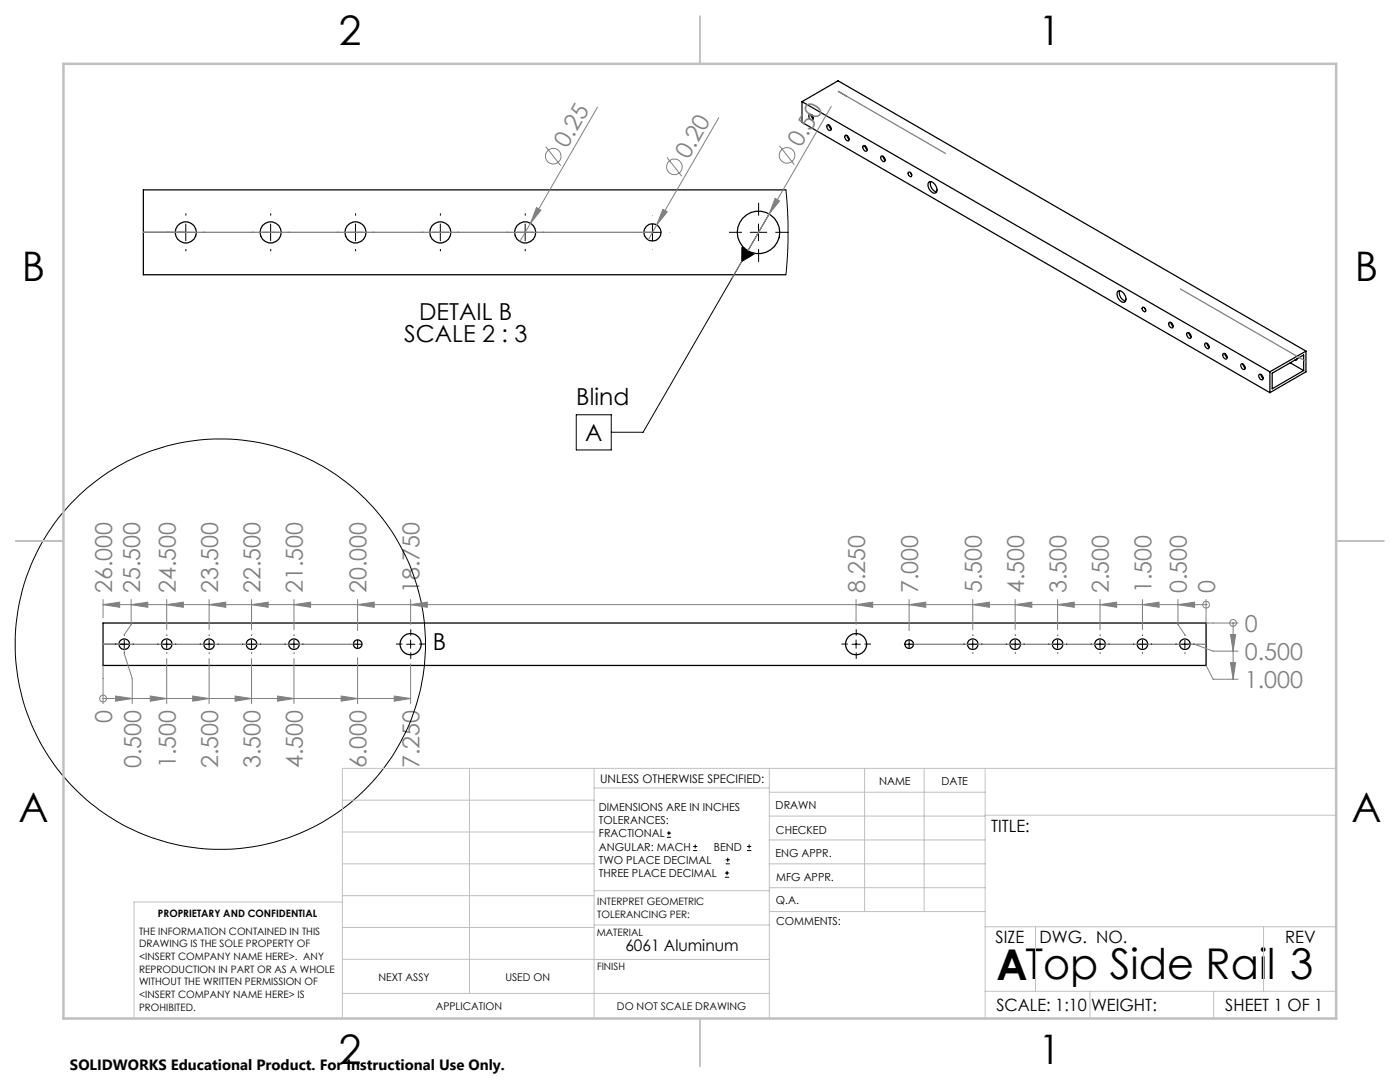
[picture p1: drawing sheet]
<svg xmlns="http://www.w3.org/2000/svg" width="279mm" height="216mm" viewBox="0 0 279 216" stroke-linecap="round" stroke-linejoin="round" font-family="sans-serif">
<g fill="none" stroke="#000" stroke-width=".25">
<path d="M156.8 37.9h-128.2v16.9h128.2M160.1 20.3v4.1l93.3 54M160.1 20.3l93.3 53.9M160.1 20.3l7.2-4.2 93.3 54M161.5 22.9a.65 .65 0 0 1 .7 .3 .65 .65 0 0 1-.1 .8 .77 .77 0 0 1-.6-1.1zM161.9 22.9h.1M161.9 22.9v.3l.4 .4M165.1 24.9a.71 .71 0 0 1 .7 1.1 .71 .71 0 0 1-.7-1.1zM165.5 24.9l.1 .5 .3 .3M168.6 27.1a.58 .58 0 0 1 .7 0 .58 .58 0 0 1 .2 .7l-.1 .2a.59 .59 0 0 1-.6-.1 .59 .59 0 0 1-.2-.6zM169 27l.5 .8M172.3 29.1a.69 .69 0 0 1 .6 .3 .69 .69 0 0 1 0 .8 .81 .81 0 0 1-.6-1.1z"/>
<path d="M172.6 29.1l.5 .8M175.9 31.2a.66 .66 0 0 1 .7 .3 .66 .66 0 0 1-.2 .8 .81 .81 0 0 1-.5-1.1zM176.2 31.2l.5 .8M181.3 34.4a.53 .53 0 0 1 .6 .3 .53 .53 0 0 1-.1 .6l-.5-.3-.1-.4zM181.7 34.4l.3 .5M185.4 36.3a1.53 1.53 0 0 1 1.6 1.8l-.1 .2a.96 .96 0 0 1-1.5-.6l-.2-.6v-.4zM185.7 36.2a1.69 1.69 0 0 0 1.2 2.1M223 58.2a.94 .94 0 0 1 1.5 .7 .82 .82 0 0 1 .3 .8 .82 .82 0 0 1-.7 .6 1.7 1.7 0 0 1-1.1-2.1zM223.4 58a1.75 1.75 0 0 0 1.2 2.1M228 61.4a.48 .48 0 0 1 .6 .2 .48 .48 0 0 1-.2 .6l-.4-.3zM228.4 61.4l.2 .4M233.3 64.3a.66 .66 0 0 1 .7 .4 .66 .66 0 0 1-.1 .7 .76 .76 0 0 1-.6-1.1z"/>
<path d="M233.7 64.3l.4 .8M236.9 66.4a.67 .67 0 0 1 .7 .4 .67 .67 0 0 1-.1 .7 .81 .81 0 0 1-.6-1.1zM237.3 66.4l.4 .8M240.5 68.5a.66 .66 0 0 1 .7 .3 .66 .66 0 0 1-.1 .8 .81 .81 0 0 1-.6-1.1zM240.9 68.5l.1 .5 .3 .3M244.1 70.6a.71 .71 0 0 1 .7 1 .71 .71 0 0 1-.7-1zM244.5 70.6v.3l.4 .4M247.7 72.6a.71 .71 0 0 1 .7 1.1 .71 .71 0 0 1-.7-1.1zM248.1 72.6l.1 .5 .3 .3M251.3 74.7a.66 .66 0 0 1 .7 .4 .66 .66 0 0 1-.1 .7 .79 .79 0 0 1-.6-1.1zM251.6 74.7l.5 .8M253.4 74.2v4.2"/>
<path d="M253.9 74.5l6.3-3.7v3.1l-6.3 3.7zM257.5 72.4l2.7 1.5M258.8 71.6l-.1 .3h-.3M260.6 70.1l-7.2 4.1M260.6 70.1v4.1l-7.2 4.2M20.6 124.3h220.1v8.5h-220.1z"/>
<circle cx="37.1" cy="46.4" r="2.12"/>
<circle cx="54" cy="46.4" r="2.12"/>
<circle cx="71" cy="46.4" r="2.12"/>
<circle cx="87.9" cy="46.4" r="2.12"/>
<circle cx="104.8" cy="46.4" r="2.12"/>
<circle cx="130.2" cy="46.4" r="1.71"/>
<circle cx="151.4" cy="46.4" r="4.2"/>
<circle cx="24.8" cy="128.6" r="1.06"/>
<circle cx="33.3" cy="128.6" r="1.06"/>
<circle cx="41.7" cy="128.6" r="1.06"/>
<circle cx="50.2" cy="128.6" r="1.06"/>
<circle cx="58.7" cy="128.6" r="1.06"/>
<circle cx="71.4" cy="128.5" r=".85"/>
<circle cx="81.9" cy="128.5" r="2.12"/>
<circle cx="170.8" cy="128.5" r="2.12"/>
<circle cx="181.4" cy="128.5" r=".85"/>
<circle cx="194.1" cy="128.6" r="1.06"/>
<circle cx="202.6" cy="128.6" r="1.06"/>
<circle cx="211.1" cy="128.6" r="1.06"/>
<circle cx="219.5" cy="128.6" r="1.06"/>
<circle cx="228" cy="128.6" r="1.06"/>
<circle cx="236.5" cy="128.6" r="1.06"/>
</g>
<g fill="none" stroke="#000" stroke-width=".2">
<path d="M156.8 37.9l.5 6.1-.1 5.7-.4 5.1M35.4 46.4h3.3M37.1 44.7v3.3M52.4 46.4h3.3M54 44.7v3.3M69.3 46.4h3.3M70.9 44.7v3.3M86.2 46.4h3.3M87.9 44.7v3.3M103.2 46.4h3.3M104.8 44.7v3.3M128.6 46.4h3.3"/>
<path d="M130.2 44.7v3.3M148.1 49.4l2.4 1.3-2.5 1.5zM149.3 50l-21 36.3h-6.3M149.7 46.4h3.3M151.4 44.7v3.3M115 82.8h7v7h-7zM24 128.6h1.6M24.8 127.7v1.7M32.5 128.6h1.6M33.3 127.7v1.7M40.9 128.6h1.7M41.7 127.7v1.7"/>
<path d="M49.4 128.6h1.6M50.2 127.7v1.7M57.9 128.6h1.6M58.7 127.7v1.7M70.6 128.6h1.6M71.4 127.7v1.7M81.1 128.6h1.7M82 127.7v1.7M170 128.6h1.7M170.9 127.7v1.7M180.6 128.6h1.7M181.4 127.7v1.7"/>
<path d="M193.3 128.6h1.7M194.1 127.7v1.7M201.8 128.6h1.6M202.6 127.7v1.7M210.3 128.6h1.6M211.1 127.7v1.7M218.7 128.6h1.7M219.5 127.7v1.7M227.2 128.6h1.6M228 127.7v1.7M235.7 128.6h1.6M236.5 127.7v1.7"/>
<path d="M133.1 167.1h.8M133.1 166.2h.8M133.5 165.8v.9M138.3 169.7h.8M138.3 168.9h.8M138.7 168.5v.8M144.7 175h.8M144.7 174.2h.8M144.8 172.4h.9M144.8 171.6h.9M145.1 173.8v.8M145.2 171.1v.9"/>
<path d="M149.1 169.7h.8M149.1 168.9h.8M149.5 168.5v.8"/>
<circle cx="44" cy="128.5" r="41"/>
</g>
<g fill="none" stroke="#808080" stroke-width=".2">
<path d="M108.9 29.3l3 3.8M119.2 21.4l-13.3 23.2M133.1 31.4l3 3.8M143.4 23.5l-12.3 21.4M154.7 39.6l.9 .5-2.1 2.6zM155.6 29.1l2.9 3.8M165.9 21.2l-19.8 34.3M105.9 44.6l-2.1 3.6M107.1 41.4l.9 .5-2.1 2.7zM131.1 44.9l-1.7 3M132.3 41.8l.9 .5-2.1 2.6zM20.6 119.6v3.7"/>
<path d="M26.2 119.6v5l-1.4 2M33.3 119.6v6.1M41.7 119.6v6.1M50.2 119.6v6.1M58.7 119.6v6.1M71.4 119.6v6.2M82 119.6v5M170.9 119.6v5M181.4 119.6v6.2M194.1 119.6v6.1M202.6 119.6v6.1M211.1 119.6v6.1"/>
<path d="M219.5 119.6v6.1M228 119.6v6.1M235.1 119.6v5l1.4 2M240.7 119.6v4.7M20.6 139.4h.1M20.6 120.6h220.1M20.6 132.8v7.6M20.6 139.4h61.4M20.6 120.6l3.3-.4v1zM23.1 138.9l3.3 .5-3.3 .5zM24.8 129.4v1l1.6 5v5M26.2 120.6l3.3-.4v1z"/>
<path d="M30 138.9l3.3 .5-3.3 .5zM33.3 120.6l3.3-.4v1zM33.3 131.4v9M38.5 138.9l3.2 .5-3.2 .5zM41.7 120.6l3.3-.4v1zM41.7 131.4v9M46.9 138.9l3.3 .5-3.3 .5zM50.2 120.6l3.3-.4v1zM50.2 131.4v9M55.4 138.9l3.3 .5-3.3 .5zM58.7 120.6l3.3-.4v1zM58.7 131.4v9"/>
<path d="M68.1 138.9l3.3 .5-3.3 .5zM71.4 131.2v9.2M71.4 120.6l3.3-.4v1zM78.7 138.9l3.3 .5-3.3 .5zM82 132.5v7.9M82 120.6l3.3-.4v1zM170.9 120.6l3.3-.4v1zM181.4 120.6l3.3-.4v1zM194.1 120.6l3.3-.4v1zM202.6 120.6l3.3-.4v1zM211.1 120.6l3.3-.4v1zM219.5 120.6l3.3-.4v1z"/>
<path d="M228 120.6l3.3-.4v1zM235.1 120.6l3.3-.4v1zM238.4 128.6l3.7 1.3h5M240.7 120.6h.1M240.7 124.3h.1M240.7 124.3h6.4M240.7 132.8l1.4 2.7h5M245.6 126.6h1l-.5 3.3zM245.6 132.2h1l-.5 3.3zM246.1 124.3h.1M246.1 124.3v11.2"/>
<circle cx="110.4" cy="31.2" r="1.55"/>
<circle cx="134.6" cy="33.3" r="1.55"/>
<circle cx="157.1" cy="31" r="1.56"/>
<circle cx="20.6" cy="139.4" r=".67"/>
<circle cx="240.7" cy="120.7" r=".67"/>
<circle cx="246.1" cy="124.3" r=".68"/>
</g>
<g fill="none" stroke="#000" stroke-width=".2" stroke-dasharray="15.2 1.3 1.3 1.3" stroke-linecap="butt">
<path d="M33.8 46.4h-.5M37.1 43v-.4M37.1 49.7v.4M40.4 46.4h.5M50.7 46.4h-.5M54 43v-.4M54 49.7v.4M57.4 46.4h.4M67.6 46.4h-.4M71 43v-.4M71 49.7v.4M74.3 46.4h.4"/>
<path d="M84.6 46.4h-.5M87.9 43v-.4M87.9 49.7v.4M91.2 46.4h.5M101.5 46.4h-.5M104.8 43v-.4M104.8 49.7v.4M108.2 46.4h.4M126.9 46.4h-.1M148.1 46.4h-2.6M151.4 43v-2.5M151.4 49.7v2.6"/>
<path d="M154.7 46.4h2.6M23.2 128.5h-.3M24.8 126.9v-.3M24.8 130.2v.2M26.5 128.5h.2M31.6 128.5h-.2M33.3 126.9v-.3M33.3 130.2v.2M35 128.5h.2M40.1 128.5h-.2M41.8 126.9v-.3M41.8 130.2v.2"/>
<path d="M43.4 128.5h.2M48.6 128.5h-.3M50.2 126.9v-.3M50.2 130.2v.2M51.9 128.5h.2M57 128.5h-.2M58.7 126.9v-.3M58.7 130.2v.2M60.4 128.5h.2M71.4 126.9v-.1M80.3 128.5h-1.3M82 126.9v-1.3"/>
<path d="M82 130.2v1.3M83.6 128.5h1.3M169.2 128.5h-1.3M170.9 126.9v-1.3M170.9 130.2v1.3M172.5 128.5h1.3M181.5 126.9v-.1M183.1 128.5h.1M192.5 128.5h-.2M194.2 126.9v-.3M194.2 130.2v.2M195.8 128.5h.2"/>
<path d="M201 128.5h-.3M202.6 126.9v-.3M202.6 130.2v.2M204.3 128.5h.2M209.4 128.5h-.2M211.1 126.9v-.3M211.1 130.2v.2M212.8 128.5h.2M217.9 128.5h-.2M219.6 126.9v-.3M219.6 130.2v.2M221.2 128.5h.2"/>
<path d="M226.4 128.5h-.3M228 126.9v-.3M228 130.2v.2M229.7 128.5h.2M234.8 128.5h-.2M236.5 126.9v-.3M236.5 130.2v.2M238.2 128.5h.2"/>
</g>
<path d="M169 19.3l-1.7-1.1 21.5 12.5M28.6 46.4h101.6M235.5 57.6l25.1 14.5M20.6 128.6h50.8M181.4 128.6h59.3" fill="none" stroke="#808080" stroke-width=".25"/>
<g fill="none" stroke="#c0c0c0" stroke-width=".2">
<path d="M68.3 159.7h50.3M93.7 153.3v44.9M118.6 153.3v49.9M118.6 157.2h34.9M153.5 153.3v49.9M153.5 158.1h43.1M172.5 153.3v28.6M184.4 153.3v28.6M196.6 153.3v49.9M266.7 153.3h-198.4v49.9M68.3 178.7h50.3M68.3 172.4h50.3"/>
<path d="M68.3 166h50.3M68.3 180h-41.6v23.2M118.6 177.7h35M153.5 167.6h43.1M153.5 162.8h43.1M153.5 172.4h43.1M153.5 177.1h43.1M196.6 162.7h70.1M68.3 198.2h85.2M68.3 191.4l85.2 .1M68.3 185.1h50.3M118.6 184.6h35"/>
<path d="M153.6 181.9h43M196.6 197.8h70.1M196.6 184.9h70.1M206.7 184.9v12.9M217.5 197.8v5.4M242.2 197.8v5.4M252.2 184.9v12.9"/>
</g>
<path d="M139.7 3.2v9.5M3.1 107.9h9.6M266.7 107.9h9.5M139.7 203.2v9.6" fill="none" stroke="#c0c0c0" stroke-width=".25"/>
<path d="M12.7 12.7h254v190.5h-254z" fill="none" stroke="#c0c0c0" stroke-width=".5"/>
<path d="M148.1 49.4l2.4 1.3-2.5 1.5z" fill="#000"/>
<g fill="#808080">
<path d="M154.7 39.6l.9 .5-2.1 2.6z"/>
<path d="M132.3 41.8l.9 .5-2.1 2.6z"/>
<path d="M107.1 41.4l.9 .5-2.1 2.7z"/>
<path d="M245.6 126.6h1l-.5 3.3zM245.6 132.2h1l-.5 3.3z"/>
<path d="M235.1 120.6l3.3-.4v1zM228 120.6l3.3-.4v1zM219.5 120.6l3.3-.4v1zM211.1 120.6l3.3-.4v1zM202.6 120.6l3.3-.4v1zM194.1 120.6l3.3-.4v1zM170.9 120.6l3.3-.4v1zM181.4 120.6l3.3-.4v1zM71.4 120.6l3.3-.4v1zM82 120.6l3.3-.4v1zM58.7 120.6l3.3-.4v1zM50.2 120.6l3.3-.4v1zM41.7 120.6l3.3-.4v1zM33.3 120.6l3.3-.4v1zM26.2 120.6l3.3-.4v1zM20.6 120.6l3.3-.4v1zM23.1 138.9l3.3 .5-3.3 .5zM30 138.9l3.3 .5-3.3 .5zM38.5 138.9l3.2 .5-3.2 .5zM46.9 138.9l3.3 .5-3.3 .5zM55.4 138.9l3.3 .5-3.3 .5zM78.7 138.9l3.3 .5-3.3 .5zM68.1 138.9l3.3 .5-3.3 .5z"/>
</g>
<g font-size="8.5">
<text x="198.9" y="195.5">ATop Side Rail</text>
<text x="257.5" y="195.4">3</text>
</g>
<g font-size="8.1">
<text x="67.6" y="8.9">2</text>
<text x="207.3" y="8.9">1</text>
<text x="4.4" y="56.2">B</text>
<text x="270.4" y="56.2">B</text>
<text x="3.7" y="164.1">A</text>
<text x="269.7" y="164.1">A</text>
<text x="67.6" y="212.4">2</text>
<text x="207.3" y="212.4">1</text>
</g>
<g font-size="4.7" fill="#808080">
<text x="113.2" y="29.8" transform="rotate(-60 113.2 29.8)">0.25</text>
<text x="159.9" y="29.6" transform="rotate(-60 159.9 29.6)">0.50</text>
<text x="137.4" y="31.9" transform="rotate(-60 137.4 31.9)">0.20</text>
<text x="22.4" y="118.3" transform="rotate(-90 22.4 118.3)">26.000</text>
<text x="28" y="118.3" transform="rotate(-90 28 118.3)">25.500</text>
<text x="35.1" y="118.3" transform="rotate(-90 35.1 118.3)">24.500</text>
<text x="43.5" y="118.3" transform="rotate(-90 43.5 118.3)">23.500</text>
<text x="52" y="118.3" transform="rotate(-90 52 118.3)">22.500</text>
<text x="60.5" y="118.3" transform="rotate(-90 60.5 118.3)">21.500</text>
<text x="73.2" y="118.3" transform="rotate(-90 73.2 118.3)">20.000</text>
<text x="83.7" y="118.3" transform="rotate(-90 83.7 118.3)">18.750</text>
<text x="172.6" y="118.3" transform="rotate(-90 172.6 118.3)">8.250</text>
<text x="183.2" y="118.3" transform="rotate(-90 183.2 118.3)">7.000</text>
<text x="195.9" y="118.3" transform="rotate(-90 195.9 118.3)">5.500</text>
<text x="204.4" y="118.3" transform="rotate(-90 204.4 118.3)">4.500</text>
<text x="212.9" y="118.3" transform="rotate(-90 212.9 118.3)">3.500</text>
<text x="221.3" y="118.3" transform="rotate(-90 221.3 118.3)">2.500</text>
<text x="229.8" y="118.3" transform="rotate(-90 229.8 118.3)">1.500</text>
<text x="236.9" y="118.3" transform="rotate(-90 236.9 118.3)">0.500</text>
<text x="242.5" y="118.3" transform="rotate(-90 242.5 118.3)">0</text>
<text x="248.4" y="126">0</text>
<text x="248.4" y="131.7">0.500</text>
<text x="248.4" y="137.3">1.000</text>
<text x="22.4" y="144.3" transform="rotate(-90 22.4 144.3)">0</text>
<text x="28.2" y="153.3" transform="rotate(-90 28.2 153.3)">0.500</text>
<text x="35.1" y="153.3" transform="rotate(-90 35.1 153.3)">1.500</text>
<text x="43.5" y="153.3" transform="rotate(-90 43.5 153.3)">2.500</text>
<text x="52" y="153.3" transform="rotate(-90 52 153.3)">3.500</text>
<text x="60.5" y="153.3" transform="rotate(-90 60.5 153.3)">4.500</text>
<text x="73.2" y="153.3" transform="rotate(-90 73.2 153.3)">6.000</text>
<text x="83.7" y="153.3" transform="rotate(-90 83.7 153.3)">7.250</text>
</g>
<g font-size="4.7">
<text x="83.7" y="63.8">DETAIL B</text>
<text x="80.7" y="68.3">SCALE 2 : 3</text>
<text x="115" y="80.9">Blind</text>
<text x="116.8" y="88">A</text>
<text x="86.4" y="129.8">B</text>
</g>
<g font-size="3.4">
<text x="197.8" y="166">TITLE:</text>
<text x="198.7" y="188.1">SIZE</text>
<text x="207.5" y="188.1">DWG. NO.</text>
<text x="256.5" y="188.2">REV</text>
<text x="198.8" y="201.7">SCALE: 1:10</text>
<text x="217.7" y="201.8">WEIGHT:</text>
<text x="244.5" y="201.7">SHEET 1 OF 1</text>
</g>
<text font-size="3.2" x="124.8" y="189.8">6061 Aluminum</text>
<text font-size="3" x="14" y="213.5">SOLIDWORKS Educational Product. For Instructional Use Only.</text>
<text font-size="2.4" x="119.8" y="156.2">UNLESS OTHERWISE SPECIFIED:</text>
<g font-size="2.2">
<text x="119.5" y="161.8">DIMENSIONS ARE IN INCHES</text>
<text x="154.8" y="161.4">DRAWN</text>
<text x="175.4" y="156.6">NAME</text>
<text x="187.9" y="156.7">DATE</text>
<text x="119.5" y="164.4">TOLERANCES:</text>
<text x="119.5" y="167.1">FRACTIONAL</text>
<text x="154.9" y="166.3">CHECKED</text>
<text x="119.5" y="169.7">ANGULAR: MACH</text>
<text x="119.5" y="172.4">TWO PLACE DECIMAL</text>
<text x="142.5" y="169.7">BEND</text>
<text x="154.8" y="171">ENG APPR.</text>
<text x="119.5" y="175">THREE PLACE DECIMAL</text>
<text x="154.9" y="175.7">MFG APPR.</text>
<text x="154.9" y="180.4">Q.A.</text>
<text x="154.9" y="184.6">COMMENTS:</text>
</g>
<g font-size="2.1">
<text x="75.5" y="195.7">NEXT ASSY</text>
<text x="100.9" y="195.7">USED ON</text>
<text x="86.9" y="201.5">APPLICATION</text>
<text x="123.1" y="201.6">DO NOT SCALE DRAWING</text>
</g>
<g font-size="2">
<text x="31.5" y="182.9">PROPRIETARY AND CONFIDENTIAL</text>
<text x="119.2" y="180.6">INTERPRET GEOMETRIC</text>
<text x="119.2" y="183.1">TOLERANCING PER:</text>
<text x="27.8" y="186.5">THE INFORMATION CONTAINED IN THIS</text>
<text x="27.8" y="189">DRAWING IS THE SOLE PROPERTY OF</text>
<text x="27.8" y="191.6">&lt;INSERT COMPANY NAME HERE&gt;. ANY</text>
<text x="119.1" y="186.7">MATERIAL</text>
<text x="27.8" y="194.1">REPRODUCTION IN PART OR AS A WHOLE</text>
<text x="27.8" y="196.6">WITHOUT THE WRITTEN PERMISSION OF</text>
<text x="119.1" y="193.5">FINISH</text>
<text x="27.8" y="199.1">&lt;INSERT COMPANY NAME HERE&gt; IS</text>
<text x="27.8" y="201.7">PROHIBITED.</text>
</g>
</svg>
